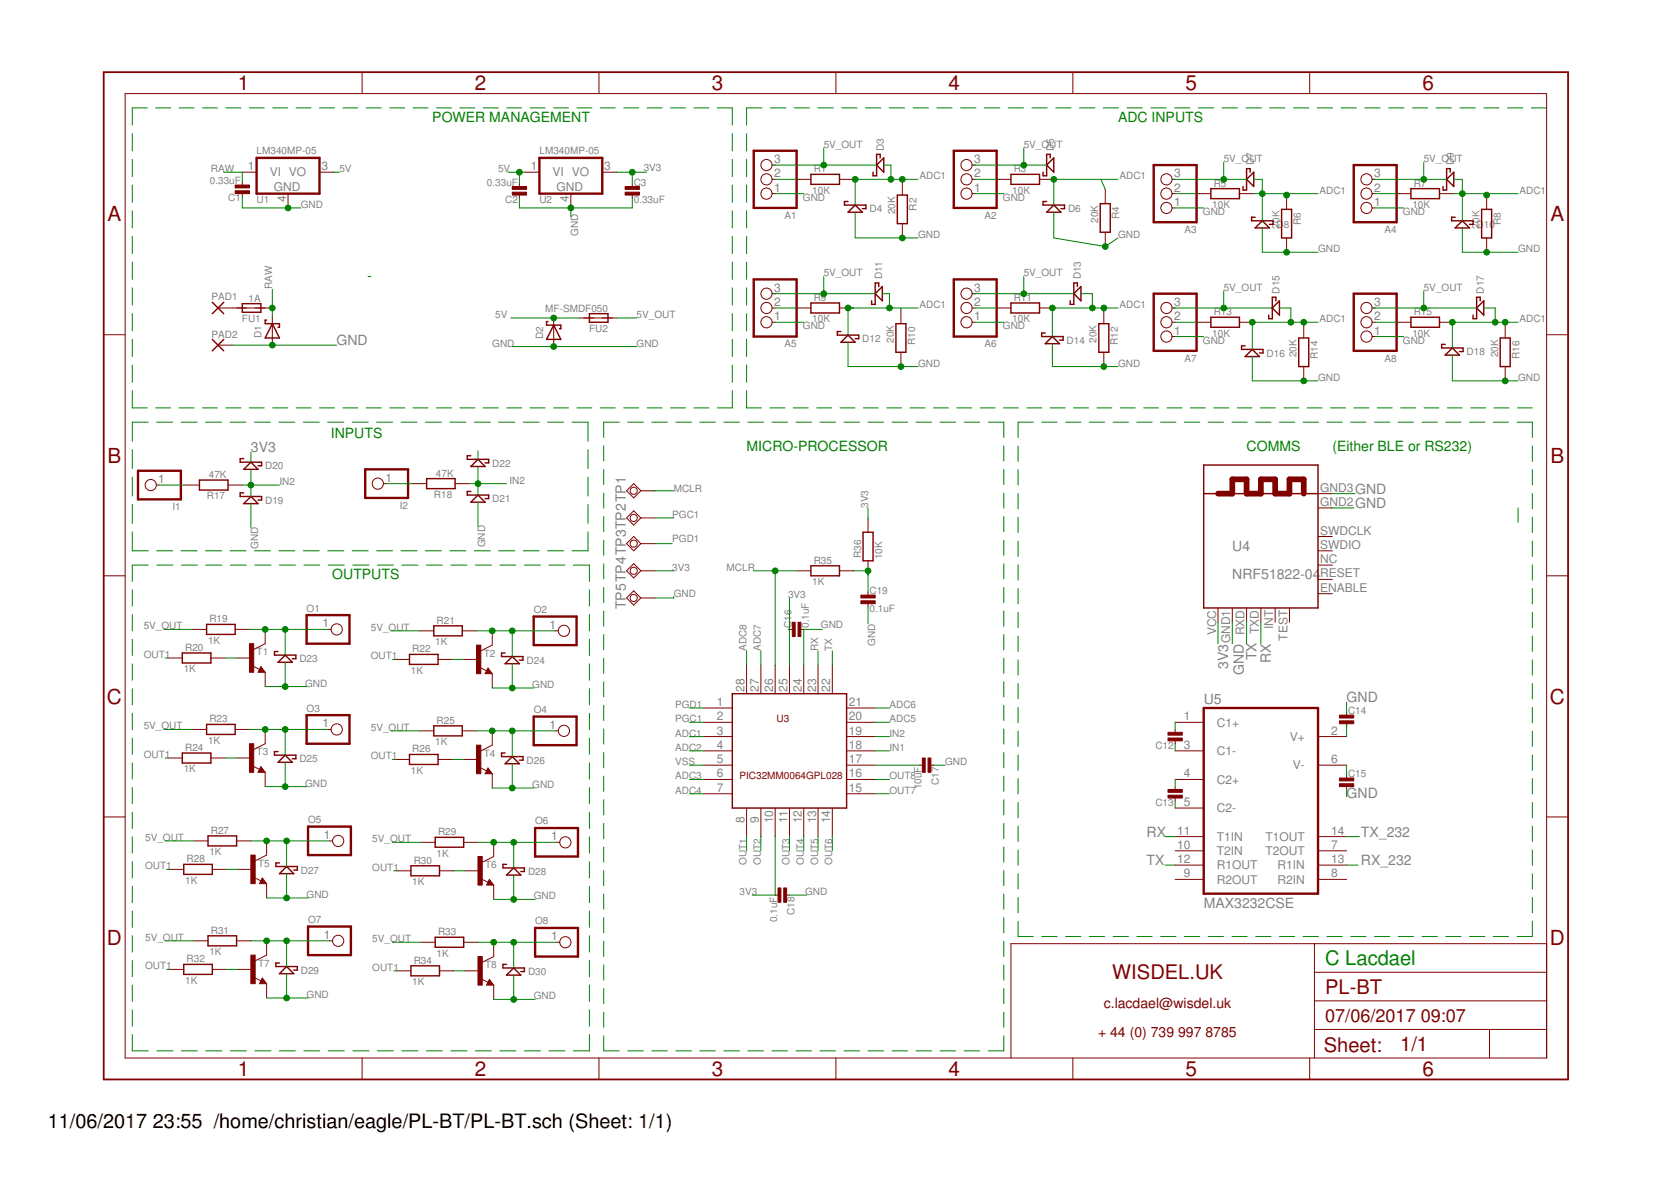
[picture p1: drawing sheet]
<svg xmlns="http://www.w3.org/2000/svg" width="297mm" height="210mm" viewBox="0 0 297 210" stroke-linecap="round" stroke-linejoin="round" font-family="sans-serif">
<g fill="none" stroke="#800000" stroke-width=".25">
<path d="M144.1 31h5.1v1.8h-5.1zM150.7 37.7l1.3-1.3 1.3 1.3zM150.7 35.8h-.6v.6h3.8v.7h-.6M156.5 28.1v-.7h-.7v3.8h-.6v-.6M157.1 28.1v2.5l-1.3-1.3zM159.5 34.7h1.8v5.1h-1.8zM179.7 31h5.1v1.8h-5.1zM186.1 35.8h-.7v.6h3.8v.7h-.6M186.7 28.1v-.7h-.6v3.8h-.7v-.6M187.3 36.4l1.3 1.3h-2.5zM187.3 28.1v2.5l-1.2-1.3zM195.6 36.2h1.8v5.1h-1.8z"/>
<path d="M215.2 33.5h5.1v1.8h-5.1zM222.2 30.6v-.6h-.6v3.8h-.6v-.7M222.9 30.6v2.5l-1.3-1.2zM223.1 38.6h-.6v.6h3.8v.7h-.6M227.8 37.2h1.8v5.1h-1.8zM250.8 33.5h5.1v1.8h-5.1zM257.8 30.6v-.6h-.6v3.8h-.7v-.7M258.4 30.6v2.5l-1.2-1.2zM258.7 38.6h-.7v.6h3.9v.7h-.7M259.9 39.2l1.3 1.3h-2.5zM263.4 37.2h1.8v5.1h-1.8zM37.7 53.7l2.1 2.1"/>
<path d="M39.8 53.7l-2.1 2.1M43.1 54h3.3v1.5h-3.3zM47.4 56.9h-.3v.6h2.6v.7h-.3M48.4 57.5l1.3 2.6h-2.6zM97.4 57.1h-.2v.7h2.5v.6h-.3M98.4 57.8l1.3 2.5h-2.5zM104.8 55.8h3.3v1.5h-3.3zM144.1 53.8h5.1v1.8h-5.1zM149.5 58.9h-.7v.7h3.9v.6h-.7M156.2 50.9v-.6h-.6v3.8h-.7v-.6M156.8 50.9v2.6l-1.2-1.3zM159.3 57.5h1.7v5.1h-1.7z"/>
<path d="M179.7 53.8h5.1v1.8h-5.1zM185.8 59.2h-.6v.6h3.8v.7h-.7M191.5 50.9v-.6h-.6v3.8h-.7v-.6M192.2 50.9v2.6l-1.3-1.3zM195.3 57.5h1.8v5.1h-1.8zM215.2 56.4h5.1v1.8h-5.1zM223.1 40.5l1.3-1.3 1.3 1.3zM226.8 53.5v-.7h-.6v3.8h-.7v-.6M227.4 53.5v2.5l-1.2-1.3zM250.8 56.4h5.1v1.8h-5.1zM263.1 53.5v-.7h-.6v3.8h-.6v-.6M263.8 53.5v2.5l-1.3-1.3z"/>
<path d="M37.7 60.3l2.1 2.1M39.8 60.3l-2.1 2.1M149.5 60.8l1.2-1.2 1.3 1.2zM185.8 61.1l1.3-1.3 1.2 1.3zM221.3 63.4l1.3-1.3 1.3 1.3zM221.3 61.5h-.6v.6h3.8v.6h-.6M230.9 60.1h1.7v5.1h-1.7zM256.9 63.1l1.3-1.3 1.2 1.3zM256.9 61.2h-.6v.6h3.8v.7h-.7M266.7 60.1h1.8v5.1h-1.8zM35.5 85.3h5v1.8h-5zM43.3 89.5l1.3-1.3 1.3 1.3z"/>
<path d="M43.3 87.6h-.6v.6h3.8v.7h-.6M43.3 81.5h-.6v.6h3.8v.7h-.6M43.3 83.4l1.3-1.3 1.3 1.3zM75.8 85.1h5.1v1.7h-5.1zM83.7 89.3l1.3-1.3 1.2 1.3zM83.7 87.4h-.6v.6h3.8v.6h-.7M83.7 81h-.6v.6h3.8v.7h-.7M83.7 82.9l1.3-1.3 1.2 1.3zM153.4 94.6h1.8v5.1h-1.8zM214 82.7h20.3v25.4h-20.3zM214 87.7h2.5M219.1 87.7h2.5"/>
<path d="M224.1 87.7h2.6M229.2 87.7h5.1M32.4 116.1h5.1v1.7h-5.1zM36.7 111h5.1v1.8h-5.1zM46.4 119l.1 .2h-.4l.3-.5 .5 .7h-.8M49.4 117.7l1.3-1.3 1.3 1.3zM49.4 115.8h-.6v.6h3.8v.7h-.6M72.8 116.3h5.1v1.8h-5.1zM77.1 111.2h5.1v1.8h-5.1zM86.7 119.2l.2 .3h-.4l.2-.5 .5 .6h-.7M89.8 116.1h-.6v.6h3.8v.6h-.7M89.8 118l1.3-1.3 1.2 1.3z"/>
<path d="M144.1 100.6h5.1v1.7h-5.1zM32.4 133.8h5.1v1.8h-5.1zM36.7 128.8h5.1v1.7h-5.1zM46.4 136.8l.1 .2h-.4l.3-.5 .5 .6h-.8M49.4 133.6h-.6v.6h3.8v.7h-.6M49.4 135.5l1.3-1.3 1.3 1.3zM72.8 134.1h5.1v1.8h-5.1zM77.1 129h5.1v1.8h-5.1zM86.7 137l.2 .3h-.4l.2-.5 .5 .6h-.7M89.8 133.8h-.6v.7h3.8v.6h-.7M89.8 135.7l1.3-1.2 1.2 1.2zM130.2 123.3h20.3v20.3h-20.3z"/>
<path d="M32.7 153.6h5v1.8h-5zM37 148.6h5.1v1.7h-5.1zM46.6 156.5l.2 .3h-.4l.2-.5 .5 .6h-.7M49.7 155.3l1.2-1.3 1.3 1.3zM49.7 153.4h-.7v.6h3.9v.6h-.7M73 153.9h5.1v1.8h-5.1zM77.4 148.8h5v1.8h-5zM87 156.8l.1 .3h-.4l.3-.6 .5 .7h-.8M90 153.6h-.6v.7h3.8v.6h-.6M90 155.5l1.3-1.2 1.3 1.2zM32.7 171.4h5v1.8h-5zM37 166.3h5.1v1.8h-5.1z"/>
<path d="M46.6 174.3l.2 .3h-.4l.2-.5 .5 .6h-.7M49.7 171.2h-.7v.6h3.9v.6h-.7M49.7 173.1l1.2-1.3 1.3 1.3zM73 171.7h5.1v1.7h-5.1zM77.4 166.6h5v1.8h-5zM87 174.6l.1 .2h-.4l.3-.5 .5 .7h-.8M90 171.4h-.6v.6h3.8v.7h-.6M90 173.3l1.3-1.3 1.3 1.3z"/>
</g>
<g fill="none" stroke="#800000" stroke-width=".18">
<path d="M22.2 16.6h252.7v171.4h-252.7zM64.4 12.8v3.8M106.5 12.8v3.8M148.6 12.8v3.8M190.7 12.8v3.8M232.8 12.8v3.8M43.1 32.4v.5M43.1 34.4v.5M43.1 30.6h2.5M51.2 34.4v2.6M56.8 30.6h2.5M92.3 32.6v.5"/>
<path d="M92.3 34.7v.5M93.3 30.6h2.6M101.5 34.4v2.6M107.1 30.6h2.5M112.4 32.6v.5M112.4 34.7v.5M137.2 34.4h.6M137.2 31.9h.6M137.2 29.3h.6M141.6 31.9h2.5M149.2 31.9h2.6M160.4 32.1v2.6"/>
<path d="M160.4 39.8v2.5M172.8 34.4h.6M172.8 31.9h.6M172.8 29.3h.6M177.2 31.9h2.5M184.8 31.9h2.5M196.5 33.7v2.5M208.3 34.4h.6M208.3 31.9h.6M208.3 37h.6M212.7 34.4h2.5M220.3 34.4h2.6"/>
<path d="M228.7 34.7v2.5M243.9 34.4h.6M243.9 31.9h.6M243.9 37h.6M248.3 34.4h2.5M255.9 34.4h2.5M264.3 34.7v2.5M18.4 59.5h3.8M38.8 54.7h9.1M48.4 56.3v5M98.4 56.5v5.1M103 56.5h6.6"/>
<path d="M137.2 54.7h.6M137.2 57.3h.6M137.2 52.2h.6M141.6 54.7h2.5M149.2 54.7h2.6M160.1 55v2.5M172.8 54.7h.6M172.8 57.3h.6M172.8 52.2h.6M177.2 54.7h2.5M184.8 54.7h2.5M196.2 55v2.5"/>
<path d="M196.5 41.3v2.5M208.3 54.7h.6M208.3 57.3h.6M208.3 59.8h.6M212.7 57.3h2.5M220.3 57.3h2.6M228.7 42.3v2.5M231.8 57.5v2.6M243.9 54.7h.6M243.9 57.3h.6M243.9 59.8h.6M248.3 57.3h2.5"/>
<path d="M255.9 57.3h2.5M264.3 42.3v2.5M267.6 57.5v2.6M274.9 59.5h3.8M38.8 61.3h2.5M160.1 62.6v2.6M196.2 62.6v2.6M231.8 65.2v2.5M267.6 65.2v2.5M27.8 86.2h.5M32.9 86.2h2.6M40.5 86.2h2.6"/>
<path d="M68.2 86h.5M73.3 86h2.5M80.9 86h2.5M111.4 87.2l1.2-1.2 1.3 1.2-1.3 1.3zM111.4 92.1l1.2-1.3 1.3 1.3-1.3 1.2zM111.4 96.6l1.2-1.2 1.3 1.2-1.3 1.3zM113.9 87.2h2.6M113.9 92.1h2.6M113.9 96.6h2.6M154.3 92.1v2.5M154.3 99.7v2.5M234.3 97.9h2.5"/>
<path d="M234.3 95.4h2.5M234.3 90.3h2.5M234.3 87.7h2.5M18.4 102.3h3.8M29.9 116.9h2.5M34.2 111.9h2.5M37.5 116.9h2.5M41.8 111.9h2.5M42.1 116.9h2.5M44.9 118.4l1.2 .6M46.4 118.5l.7 1h-1.2zM47.1 111.9v2.5l-2 1"/>
<path d="M47.1 119.5v2.5M58.3 111.9h.6M70.3 117.2h2.5M74.6 112.1h2.5M77.9 117.2h2.5M82.2 112.1h2.5M82.4 117.2h2.6M85.3 118.6l1.2 .6M86.7 118.7l.8 1h-1.3zM87.5 112.1v2.6l-2 1M87.5 119.7v2.6M98.7 112.1h.6"/>
<path d="M111.4 101.5l1.2-1.3 1.3 1.3-1.3 1.2zM111.4 106.3l1.2-1.3 1.3 1.3-1.3 1.2zM113.9 101.5h2.6M113.9 106.3h2.6M132.7 118.2v5.1M135.3 118.2v5.1M137.8 118.2v5.1M140.3 111.9h.5M140.3 118.2v5.1M141.6 101.5h2.5M142.4 111.9h.5M142.9 118.2v5.1"/>
<path d="M145.4 118.2v5.1M148 118.2v5.1M149.2 101.5h2.6M154.3 105.3v.5M154.3 107.3v.5M216.5 108.1v2.5M219.1 108.1v2.5M221.6 108.1v2.5M224.1 108.1v2.5M226.7 108.1v2.5M229.2 108.1v2.5M234.3 105.5h2.5"/>
<path d="M234.3 103h2.5M234.3 100.4h2.5M274.9 102.3h3.8M29.9 134.7h2.5M34.2 129.6h2.5M37.5 134.7h2.5M41.8 129.6h2.5M42.1 134.7h2.5M44.9 136.1l1.2 .7M46.4 136.2l.7 1.1h-1.2zM47.1 129.6v2.6l-2 1M47.1 137.3v2.5"/>
<path d="M58.3 129.6h.6M70.3 135h2.5M74.6 129.9h2.5M77.9 135h2.5M82.2 129.9h2.5M82.4 135h2.6M85.3 136.4l1.2 .6M86.7 136.5l.8 1h-1.3zM87.5 129.9v2.5l-2 1.1M87.5 137.5v2.6M98.7 129.9h.6M125.1 128.4h5.1"/>
<path d="M125.1 133.5h5.1M125.1 138.5h5.1M125.1 130.9h5.1M125.1 136h5.1M125.1 125.8h5.1M150.5 128.4h5.1M150.5 133.5h5.1M150.5 138.5h5.1M150.5 130.9h5.1M150.5 136h5.1M150.5 125.8h5.1M163.4 136h.6"/>
<path d="M165.5 136h.5M208.9 128.4h5.1M208.9 133.5h5.1M208.9 138.5h5.1M208.9 129.6v.6M208.9 131.7v.5M208.9 139.8v.5M234.3 130.9h5.1M234.3 136h5.1M239.4 126.6v.5M239.4 128.6v.5M239.4 137.8v.5"/>
<path d="M239.4 139.8v.5M18.4 145.2h3.8M30.1 154.5h2.6M34.4 149.5h2.6M37.7 154.5h2.6M42.1 149.5h2.5M42.3 154.5h2.6M45.1 156l1.3 .6M46.6 156l.8 1.1h-1.3zM47.4 149.5v2.5l-2 1M47.4 157.1v2.5M58.6 149.5h.5"/>
<path d="M70.5 154.8h2.5M74.8 149.7h2.6M78.1 154.8h2.5M82.4 149.7h2.6M82.7 154.8h2.5M85.5 156.2l1.3 .6M87 156.3l.8 1h-1.3zM87.8 149.7v2.5l-2.1 1M87.8 157.3v2.6M98.9 149.7h.6M125.1 141.1h5.1M132.7 143.6v5.1"/>
<path d="M135.3 143.6v5.1M137.8 143.6v5.1M137.8 159.1h.5M139.8 159.1h.5M140.3 143.6v5.1M142.9 143.6v5.1M145.4 143.6v5.1M148 143.6v5.1M150.5 141.1h5.1M208.9 143.6h5.1M208.9 148.7h5.1M208.9 151.2h5.1"/>
<path d="M208.9 153.8h5.1M208.9 156.3h5.1M208.9 141.8v.5M234.3 148.7h5.1M234.3 151.2h5.1M234.3 153.8h5.1M234.3 156.3h5.1M274.9 145.2h3.8M30.1 172.3h2.6M34.4 167.2h2.6M37.7 172.3h2.6M42.1 167.2h2.5"/>
<path d="M42.3 172.3h2.6M45.1 173.7l1.3 .6M46.6 173.8l.8 1h-1.3zM47.4 167.2v2.6l-2 1M47.4 174.8v2.6M58.6 167.2h.5M70.5 172.6h2.5M74.8 167.5h2.6M78.1 172.6h2.5M82.4 167.5h2.6M82.7 172.6h2.5M85.5 174l1.3 .6"/>
<path d="M87 174.1l.8 1h-1.3zM87.8 167.5v2.5l-2.1 1M87.8 175.1v2.5M98.9 167.5h.6M233.7 167.7v20.3M233.7 177.9h41.2M233.7 172.8h41.2M274.9 167.7h-95.2v20.3M64.4 188v3.9M106.5 188v3.9M148.6 188v3.9M190.7 188v3.9"/>
<path d="M232.8 188v3.9M233.7 183h41.2M264.8 183v5"/>
<circle cx="136.2" cy="31.9" r=".99"/>
<circle cx="136.2" cy="29.3" r=".99"/>
<circle cx="136.2" cy="34.4" r=".99"/>
<circle cx="171.8" cy="29.3" r=".99"/>
<circle cx="171.8" cy="31.9" r=".99"/>
<circle cx="171.8" cy="34.4" r=".99"/>
<circle cx="207.3" cy="37" r=".99"/>
<circle cx="207.3" cy="31.9" r=".99"/>
<circle cx="207.3" cy="34.4" r=".99"/>
<circle cx="242.9" cy="37" r=".99"/>
<circle cx="242.9" cy="34.4" r=".99"/>
<circle cx="242.9" cy="31.9" r=".99"/>
<circle cx="136.2" cy="54.7" r=".99"/>
<circle cx="136.2" cy="52.2" r=".99"/>
<circle cx="136.2" cy="57.3" r=".99"/>
<circle cx="171.8" cy="54.7" r=".99"/>
<circle cx="171.8" cy="52.2" r=".99"/>
<circle cx="171.8" cy="57.3" r=".99"/>
<circle cx="207.3" cy="59.8" r=".99"/>
<circle cx="207.3" cy="57.3" r=".99"/>
<circle cx="207.3" cy="54.7" r=".99"/>
<circle cx="242.9" cy="59.8" r=".99"/>
<circle cx="242.9" cy="57.3" r=".99"/>
<circle cx="242.9" cy="54.7" r=".99"/>
<circle cx="26.8" cy="86.2" r=".99"/>
<circle cx="67.2" cy="86" r=".99"/>
<circle cx="112.6" cy="96.6" r=".64"/>
<circle cx="112.6" cy="87.2" r=".64"/>
<circle cx="112.6" cy="92.1" r=".64"/>
<circle cx="59.9" cy="111.9" r=".99"/>
<circle cx="100.2" cy="112.1" r=".99"/>
<circle cx="112.6" cy="106.3" r=".64"/>
<circle cx="112.6" cy="101.5" r=".64"/>
<circle cx="59.9" cy="129.6" r=".99"/>
<circle cx="100.2" cy="129.9" r=".99"/>
<circle cx="60.1" cy="149.5" r=".99"/>
<circle cx="100.5" cy="149.7" r=".99"/>
<circle cx="60.1" cy="167.2" r=".99"/>
<circle cx="100.5" cy="167.5" r=".99"/>
</g>
<path d="M18.4 12.8h260.3v179.1h-260.3z" fill="none" stroke="#800000" stroke-width=".32"/>
<g fill="none" stroke="#800000" stroke-width=".42">
<path d="M45.6 28.1h11.2v6.3h-11.2zM95.9 28.1h11.2v6.3h-11.2zM134 26.8h7.6v10.2h-7.6zM169.5 26.8h7.7v10.2h-7.7zM205.1 29.3h7.6v10.2h-7.6zM240.6 29.3h7.7v10.2h-7.7zM134 49.7h7.6v10.1h-7.6zM169.5 49.7h7.7v10.1h-7.7zM205.1 52.2h7.6v10.2h-7.6zM240.6 52.2h7.7v10.2h-7.7zM24.5 83.7h7.7v5.1h-7.7zM64.9 83.4h7.6v5.1h-7.6z"/>
<path d="M54.5 109.3h7.6v5.1h-7.6zM94.9 109.6h7.6v5.1h-7.6zM54.5 127.1h7.6v5.1h-7.6zM94.9 127.4h7.6v5h-7.6zM214 125.8h20.3v33h-20.3zM54.8 146.9h7.6v5.1h-7.6zM95.1 147.2h7.6v5h-7.6zM54.8 164.7h7.6v5.1h-7.6zM95.1 164.9h7.6v5.1h-7.6z"/>
</g>
<g fill="#800000" stroke="#800000" stroke-width=".18">
<path d="M41.8 32.9h2.5v.5h-2.5z"/>
<path d="M41.8 33.9h2.5v.5h-2.5z"/>
<path d="M111.1 34.2h2.6v.5h-2.6z"/>
<path d="M111.1 33.1h2.6v.6h-2.6z"/>
<path d="M91.1 33.1h2.5v.6h-2.5z"/>
<path d="M91.1 34.2h2.5v.5h-2.5z"/>
<path d="M207.6 130.2h2.6v.5h-2.6z"/>
<path d="M207.6 131.2h2.6v.5h-2.6z"/>
<path d="M207.6 140.3h2.6v.5h-2.6z"/>
<path d="M207.6 141.3h2.6v.5h-2.6z"/>
<path d="M238.1 128.1h2.5v.5h-2.5z"/>
<path d="M238.1 127.1h2.5v.5h-2.5z"/>
<path d="M238.1 139.3h2.5v.5h-2.5z"/>
<path d="M238.1 138.3h2.5v.5h-2.5z"/>
<path d="M141.9 110.6h.5v2.5h-.5z"/>
<path d="M140.8 110.6h.6v2.5h-.6z"/>
<path d="M164 134.7h.5v2.6h-.5z"/>
<path d="M165 134.7h.5v2.6h-.5z"/>
<path d="M138.3 157.8h.5v2.6h-.5z"/>
<path d="M139.3 157.8h.5v2.6h-.5z"/>
<path d="M153 106.8h2.6v.5h-2.6z"/>
<path d="M153 105.8h2.6v.5h-2.6z"/>
<path d="M44.3 114.4h.8v5.1h-.8z"/>
<path d="M84.7 114.7h.8v5h-.8z"/>
<path d="M44.3 132.2h.8v5.1h-.8z"/>
<path d="M84.7 132.4h.8v5.1h-.8z"/>
<path d="M44.6 152h.8v5.1h-.8z"/>
<path d="M85 152.2h.7v5.1h-.7z"/>
<path d="M44.6 169.8h.8v5h-.8z"/>
<path d="M85 170h.7v5.1h-.7z"/>
</g>
<path d="M216.5 87.7h2.6v-2.5h2.5v2.5h2.5v-2.5h2.6v2.5h2.5v-2.5h2.6v2.5" fill="none" stroke="#800000" stroke-width="1"/>
<g fill="none" stroke="#008000" stroke-width=".18">
<path d="M26.2 19.2h-2.7v3M27.7 19.2h2.6M31.8 19.2h2.7M36 19.2h2.7M40.2 19.2h2.6M44.3 19.2h2.7M48.5 19.2h2.6M52.6 19.2h2.7M56.8 19.2h2.7M61 19.2h2.6M65.1 19.2h2.7M69.3 19.2h2.6"/>
<path d="M73.4 19.2h2.7M77.6 19.2h2.7M81.7 19.2h2.7M85.9 19.2h2.7M90.1 19.2h2.6M94.2 19.2h2.7M98.4 19.2h2.6M102.6 19.2h2.6M106.7 19.2h2.7M110.9 19.2h2.6M115 19.2h2.7M119.2 19.2h2.7"/>
<path d="M123.4 19.2h2.6M127.5 19.2h2.7v3M135.4 19.2h-2.7v3M136.9 19.2h2.8M141.2 19.2h2.7M145.4 19.2h2.7M149.6 19.2h2.8M153.9 19.2h2.7M158.1 19.2h2.7M162.3 19.2h2.7M166.5 19.2h2.7M170.8 19.2h2.7"/>
<path d="M175 19.2h2.7M179.2 19.2h2.7M183.4 19.2h2.8M187.7 19.2h2.7M191.9 19.2h2.7M196.1 19.2h2.7M200.3 19.2h2.8M204.6 19.2h2.7M208.8 19.2h2.7M213 19.2h2.8M217.3 19.2h2.7M221.5 19.2h2.7"/>
<path d="M225.7 19.2h2.7M229.9 19.2h2.8M234.2 19.2h2.7M238.4 19.2h2.7M242.6 19.2h2.7M246.8 19.2h2.8M251.1 19.2h2.7M255.3 19.2h2.7M259.5 19.2h2.8M263.8 19.2h2.7M268 19.2h2.7M272.2 19.2h2.7"/>
<path d="M23.5 23.7v3.1M23.5 28.3v3.1M23.5 32.9v3.1M23.5 37.4v3.1M39.8 30.6h3.3v1.8M43.1 34.9v2.1h10.4M59.3 30.6h1M90.3 30.6h3M92.3 35.2v1.8h20.1v-1.8M92.3 30.6v2M101.5 37v1.5M109.6 30.6h5.3"/>
<path d="M112.4 30.6v2M130.2 23.7v3.1M130.2 28.3v3.1M130.2 32.9v3.1M130.2 37.4v3.1M132.7 23.7v3.1M132.7 28.3v3.1M132.7 32.9v3.1M132.7 37.4v3.1M137.5 29.3h18.3M137.8 31.9h3.8M137.8 34.4h5.1"/>
<path d="M146.4 26.3v3M151.8 31.9h11.4M152 37.7v4.6h11.2M152 31.9v4.5M157.1 29.3h1.3v2.6M160.4 31.9v.2M173.1 29.3h13M173.4 31.9h3.8M173.4 34.4h5M182 26.3v3M187.3 37.7v4.6l9.2 1.5 2.2-1.5M195.7 31.9l.8 1.8"/>
<path d="M198.7 31.9h-11.4v4.5M208.6 31.9h13M208.9 37h5.1M208.9 34.4h3.8M217.5 28.8v3.1M222.9 31.9h1.5v7.3M222.9 34.4h11.4M228.7 34.4v.8M244.2 31.9h13M244.5 37h5M244.5 34.4h3.8M253.1 28.8v3.1"/>
<path d="M258.4 31.9h1.5v7.3M258.4 34.4h11.5M264.3 34.4v.8M23.5 42v3.1M23.5 46.6v3.1M23.5 51.2v3M23.5 55.7v3.1M47.9 54.7h.5M48.4 51.4v4.9M65.4 49.1h.5M90.8 56.5h12.2M109.6 56.5h3.6"/>
<path d="M130.2 42v3.1M130.2 46.6v3.1M130.2 51.2v3M130.2 55.7v3.1M132.7 42v3.1M132.7 46.6v3.1M132.7 51.2v3M132.7 55.7v3.1M137.5 52.2h18.1M137.8 54.7h3.8M137.8 57.3h5.1M146.4 49.1v3.1"/>
<path d="M156.8 52.2h1.3v2.5M160.1 54.7v.3M163.2 54.7h-12.5v4.9M173.1 52.2h17.8M173.4 54.7h3.8M173.4 57.3h5M182 49.1v3.1M192.2 52.2h2v2.5M196.2 54.7v.3M198.7 54.7h-11.6v5.1M208.6 54.7h17.6M208.9 57.3h3.8"/>
<path d="M208.9 59.8h5.1M217.5 51.7v3M224.4 40.5v4.3h9.9M227.4 54.7h2.1v2.6M231.8 57.3v.2M234.3 57.3h-11.7v4.8M244.2 54.7h18.3M244.5 57.3h3.8M244.5 59.8h5M253.1 51.7v3M259.9 40.5v4.3h10M263.8 54.7h2v2.6"/>
<path d="M267.6 57.3v.2M269.9 57.3h-11.7v4.5M23.5 69.4v3.1h2.7M23.5 60.3v3.1M23.5 64.9v3M23.5 79.9v3.4M26.4 75h-2.9v3.4M27.7 72.5h2.6M27.9 75h2.8M31.8 72.5h2.7M32.2 75h2.9M36 72.5h2.7"/>
<path d="M36.5 75h2.9M40.2 72.5h2.6M40.9 75h2.8M41.3 61.3h18.5M44.3 72.5h2.7M45.2 75h2.9M48.5 72.5h2.6M49.6 75h2.8M52.6 72.5h2.7M53.9 75h2.8M56.8 72.5h2.7M58.3 75h2.8"/>
<path d="M61 72.5h2.6M62.6 75h2.8M65.1 72.5h2.7M67 75h2.8M69.3 72.5h2.6M71.3 75h2.8M73.4 72.5h2.7M75.6 75h2.9M77.6 72.5h2.7M80 75h2.8M81.7 72.5h2.7M84.3 75h2.9"/>
<path d="M85.9 72.5h2.7M88.6 75h2.9M90.1 72.5h2.6M91.1 61.6h22.1M93 75h2.8M94.2 72.5h2.7M97.3 75h2.9M98.4 72.5h2.6M101.7 75h2.8v3.4M102.6 72.5h2.6M104.5 79.9v3.4M106.7 72.5h2.7"/>
<path d="M107.3 79.2v2.7M110.1 75h-2.8v2.7M110.9 72.5h2.6M111.6 75h2.8M115 72.5h2.7M115.9 75h2.7M119.2 72.5h2.7M120.1 75h2.8M123.4 72.5h2.6M124.4 75h2.8M128.7 75h2.7M130.2 69.4v3.1h-2.7"/>
<path d="M130.2 60.3v3.1M130.2 64.9v3M132.7 69.4v3.1h2.7M132.7 60.3v3.1M132.7 64.9v3M132.9 75h2.8M136.9 72.5h2.6M137.2 75h2.8M141 72.5h2.7M141.5 75h2.8M145.2 72.5h2.6M145.8 75h2.7"/>
<path d="M149.3 72.5h2.7M150 75h2.8M150.7 60.8v4.4h12.5M153.5 72.5h2.6M154.3 75h2.8M157.6 72.5h2.7M158.6 75h2.8M161.8 72.5h2.6M162.8 75h2.8M165.9 72.5h2.7M167.1 75h2.8M170.1 72.5h2.6"/>
<path d="M171.4 75h2.8M174.2 72.5h2.7M175.7 75h2.7v2.7M178.4 72.5h2.6M178.4 79.2v2.7M181 79.3v2.7M182.5 72.5h2.7M183.7 75h-2.7v2.8M185.2 75h2.7M186.7 72.5h2.7M187.1 61.1v4.1h11.6M189.4 75h2.7"/>
<path d="M190.8 72.5h2.7M193.6 75h2.8M195 72.5h2.7M197.9 75h2.7M199.2 72.5h2.6M202.1 75h2.7M203.3 72.5h2.7M206.3 75h2.7M207.5 72.5h2.6M210.5 75h2.8M211.6 72.5h2.7M214.8 75h2.7"/>
<path d="M215.8 72.5h2.6M219 75h2.7M219.9 72.5h2.7M222.6 63.4v4.3h11.7M223.2 75h2.7M224.1 72.5h2.6M227.4 75h2.7M228.2 72.5h2.7M231.6 75h2.8M232.4 72.5h2.6M235.9 75h2.7M236.5 72.5h2.7"/>
<path d="M240.1 75h2.7M240.7 72.5h2.6M244.3 75h2.8M244.8 72.5h2.7M248.5 75h2.8M249 72.5h2.6M252.8 75h2.7M253.1 72.5h2.7M257 75h2.7M257.3 72.5h2.6M258.2 63.1v4.6h11.7M261.2 75h2.7"/>
<path d="M261.4 72.5h2.7M265.5 75h2.7M265.6 72.5h2.6M269.7 75h2.7v2.8M269.7 72.5h2.7M272.4 79.3v2.7M23.5 84.8v3.4M23.5 89.7v3.3M23.5 94.5v3.4h2.9M27.9 97.9h2.8M28.3 86.2h4.6M32.2 97.9h2.9"/>
<path d="M36.5 97.9h2.9M40.9 97.9h2.8M43.1 86.2h6.6M44.6 80.4v1.7M44.6 83.4v4.8M44.6 89.5v4.3M45.2 97.9h2.9M49.6 97.9h2.8M53.9 97.9h2.8M58.3 97.9h2.8M62.6 97.9h2.8M67 97.9h2.8"/>
<path d="M68.7 86h4.6M71.3 97.9h2.8M75.6 97.9h2.9M80 97.9h2.8M83.4 86h6.6M84.3 97.9h2.9M85 80.1v1.5M85 82.9v5.1M85 89.3v4.3M88.6 97.9h2.9M93 97.9h2.8M97.3 97.9h2.9"/>
<path d="M104.5 94.5v3.4h-2.8M104.5 84.8v3.4M104.5 89.7v3.3M107.3 83.4v2.7M107.3 87.6v2.7M107.3 91.8v2.7M107.3 96v2.7M116.2 87.2h3.6M116.5 96.6h3M116.5 92.1h3.3M154.3 90.3v2M178.4 83.4v2.7"/>
<path d="M178.4 87.6v2.7M178.4 91.8v2.7M178.4 96v2.7M181 83.5v2.7M181 87.7v2.7M181 91.9v2.8M181 96.2v2.7M236.6 90.3h4M236.8 87.7h4.1M269.9 90.3v2.5M272.4 83.5v2.7M272.4 87.7v2.7"/>
<path d="M272.4 91.9v2.8M272.4 96.2v2.7M23.5 104.8v2.9M23.5 109.2v2.9M23.5 113.6v2.9M23.5 118v2.9M26.4 100.4h-2.9v2.9M27.9 100.4h2.8M29.1 111.9h5.1M29.4 116.9h.5M32.2 100.4h2.9M36.6 100.4h2.8"/>
<path d="M40 116.9h2.1M40.9 100.4h2.9M44.3 111.9h14M45.3 100.4h2.9M49.7 100.4h2.8M50.7 111.9v4.5M50.7 117.7v4.3M54 100.4h2.9M58.4 100.4h2.8M62.7 100.4h2.9M67.1 100.4h2.8M69.5 112.1h5.1"/>
<path d="M69.7 117.2h.6M71.4 100.4h2.9M75.8 100.4h2.8M80.1 100.4h2.9M80.4 117.2h2M84.5 100.4h2.9M84.7 112.1h14M88.9 100.4h2.8M91.1 112.1v4.6M91.1 118v4.3M93.2 100.4h2.9M97.6 100.4h2.8"/>
<path d="M101.9 100.4h2.9v2.9M104.8 104.8v2.9M104.8 109.2v2.9M104.8 113.6v2.9M104.8 118v2.9M107.3 100.2v2.7M107.3 104.4v2.7M107.3 108.6v2.7M107.3 112.8v2.7M107.3 117v2.7M116.5 101.5h3.3M119.8 106v.3h-3.3"/>
<path d="M132.7 115.7v2.5M134 101.5h7.6M135.3 115.7v2.5M137.8 101.5v16.7M140.1 111.9h.2M140.3 106.3v11.9M145.4 115.7v2.5M146.2 111.9h-3.3v6.3M148 115.7v2.5M151.8 101.5h2.5v3.8M154.3 107.8v3M178.4 100.2v2.7"/>
<path d="M178.4 104.4v2.7M178.4 108.6v2.7M178.4 112.8v2.7M178.4 117v2.7M181 100.4v2.7M181 104.6v2.7M181 108.8v2.7M181 113.1v2.7M181 117.3v2.7M216.5 110.6v3.8M219.1 110.6v3.8M221.6 110.3v4.1"/>
<path d="M224.1 110.6v3.8M272.4 100.4v2.7M272.4 104.6v2.7M272.4 108.8v2.7M272.4 113.1v2.7M272.4 117.3v2.7M23.5 122.4v2.9M23.5 126.8v2.9M23.5 131.2v2.9M23.5 135.6v2.9M23.5 140v2.9M29.1 129.6h5.1"/>
<path d="M29.4 134.7h.5M40 134.7h2.1M44.3 129.6h14M47.1 122h7.4M47.1 139.8h7.4M50.7 129.6v4.6M50.7 135.5v4.3M69.5 129.9h5.1M69.7 135h.6M80.4 135h2M84.7 129.9h14M87.5 122.3h7.4"/>
<path d="M91.1 129.9v4.6M91.1 135.7v4.4M104.8 122.4v2.9M104.8 126.8v2.9M104.8 131.2v2.9M104.8 135.6v2.9M104.8 140v2.9M107.3 121.2v2.7M107.3 125.4v2.7M107.3 129.6v2.6M107.3 133.8v2.7M107.3 137.9v2.8"/>
<path d="M122.6 130.9h2.5M122.6 136h2.5M122.6 125.8h2.5M122.6 128.4h2.5M122.6 138.5h2.5M122.6 133.5h2.5M155.6 130.9h2.5M155.6 136h7.8M155.6 125.8h2.5M155.6 128.4h2.5M155.6 138.5h2.5M155.6 133.5h2.5"/>
<path d="M166 136h2M178.4 121.2v2.7M178.4 125.4v2.7M178.4 129.6v2.6M178.4 133.8v2.7M178.4 137.9v2.8M181 121.5v2.7M181 125.7v2.8M181 129.9v2.8M181 134.2v2.7M181 138.4v2.7M208.9 128.4v1.2"/>
<path d="M208.9 132.2v1.3M208.9 138.5v1.3M239.4 124.8v2.1M239.4 128.9v2M239.4 136v2M272.4 121.5v2.7M272.4 125.7v2.8M272.4 129.9v2.8M272.4 134.2v2.7M272.4 138.4v2.7M23.5 144.4v2.9M23.5 148.7v2.9"/>
<path d="M23.5 153.1v2.9M23.5 157.5v2.9M29.4 149.5h5M29.6 154.5h.5M40.3 154.5h2M44.6 149.5h14M47.4 159.6h7.4M50.9 149.5v4.5M50.9 155.3v4.3M69.7 149.7h5.1M70 154.8h.5M80.6 154.8h2.1"/>
<path d="M85 149.7h13.9M87.5 140.1h7.4M87.8 159.9h7.3M91.3 149.7v4.6M91.3 155.5v4.4M104.8 144.4v2.9M104.8 148.7v2.9M104.8 153.1v2.9M104.8 157.5v2.9M107.3 142.1v2.7M107.3 146.3v2.7M107.3 150.5v2.7"/>
<path d="M107.3 154.7v2.7M107.3 158.9v2.7M122.6 141.1h2.5M132.7 148.7v2.5M135.3 148.7v2.5M137.8 148.7v10.4h-4.1M140.3 159.1h3.1M140.3 148.7v2.5M142.9 148.7v2.5M145.4 148.7v2.5M148 148.7v2.5M155.6 141.1h2.5"/>
<path d="M178.4 142.1v2.7M178.4 146.3v2.7M178.4 150.5v2.7M178.4 154.7v2.7M178.4 158.9v2.7M181 142.6v2.8M181 146.8v2.8M181 151.1v2.7M181 155.3v2.7M181 159.5v2.7M207.1 153.8h1.8M207.1 148.7h1.8"/>
<path d="M208.9 142.3v1.3M239.4 140.3v1.3M239.4 153.8h2M239.4 148.7h2.3M272.4 142.6v2.8M272.4 146.8v2.8M272.4 151.1v2.7M272.4 155.3v2.7M272.4 159.5v2.7M23.5 161.9v2.9M23.5 166.3v2.9M23.5 170.7v2.9"/>
<path d="M23.5 175.1v2.9M23.5 179.5v2.9M29.4 167.2h5M29.6 172.3h.5M40.3 172.3h2M44.6 167.2h14M47.4 177.4h7.4M50.9 167.2v4.6M50.9 173.1v4.3M69.7 167.5h5.1M70 172.6h.5M80.6 172.6h2.1"/>
<path d="M85 167.5h13.9M87.8 177.6h7.3M91.3 167.5v4.5M91.3 173.3v4.3M104.8 161.9v2.9M104.8 166.3v2.9M104.8 170.7v2.9M104.8 175.1v2.9M104.8 179.5v2.9M107.3 163.1v2.7M107.3 167.3v2.7M107.3 171.5v2.7"/>
<path d="M107.3 175.7v2.7M107.3 179.9v2.7M178.4 163.1v2.7M178.4 167.3v2.7M178.4 171.5v2.7M178.4 175.7v2.7M178.4 179.9v2.7M181 163.7v2.8h2.7M185.2 166.5h2.7M189.4 166.5h2.7M193.6 166.5h2.8M197.9 166.5h2.7"/>
<path d="M202.1 166.5h2.7M206.3 166.5h2.7M210.5 166.5h2.8M214.8 166.5h2.7M219 166.5h2.7M223.2 166.5h2.7M227.4 166.5h2.7M231.6 166.5h2.8M235.9 166.5h2.7M240.1 166.5h2.7M244.3 166.5h2.8M248.5 166.5h2.8"/>
<path d="M252.8 166.5h2.7M257 166.5h2.7M261.2 166.5h2.7M265.5 166.5h2.7M272.4 163.7v2.8h-2.7M23.5 183.9v2.9h2.9M27.9 186.8h2.8M32.2 186.8h2.9M36.6 186.8h2.8M40.9 186.8h2.9M45.3 186.8h2.9M49.7 186.8h2.8"/>
<path d="M54 186.8h2.9M58.4 186.8h2.8M62.7 186.8h2.9M67.1 186.8h2.8M71.4 186.8h2.9M75.8 186.8h2.8M80.1 186.8h2.9M84.5 186.8h2.9M88.9 186.8h2.8M93.2 186.8h2.9M97.6 186.8h2.8M104.8 183.9v2.9h-2.9"/>
<path d="M107.3 184.1v2.7h2.8M111.6 186.8h2.8M115.9 186.8h2.7M120.1 186.8h2.8M124.4 186.8h2.8M128.7 186.8h2.7M132.9 186.8h2.8M137.2 186.8h2.8M141.5 186.8h2.8M145.8 186.8h2.7M150 186.8h2.8M154.3 186.8h2.8"/>
<path d="M158.6 186.8h2.8M162.8 186.8h2.8M167.1 186.8h2.8M171.4 186.8h2.8M178.4 184.1v2.7h-2.7"/>
</g>
<g fill="#008000" stroke="#008000" stroke-width=".18">
<circle cx="48.4" cy="54.7" r=".51"/>
<circle cx="44.6" cy="86.2" r=".51"/>
<circle cx="85" cy="86" r=".51"/>
<circle cx="146.4" cy="29.3" r=".51"/>
<circle cx="146.4" cy="52.2" r=".51"/>
<circle cx="182" cy="29.3" r=".51"/>
<circle cx="182" cy="52.2" r=".51"/>
<circle cx="217.5" cy="31.9" r=".51"/>
<circle cx="217.5" cy="54.7" r=".51"/>
<circle cx="253.1" cy="31.9" r=".51"/>
<circle cx="253.1" cy="54.7" r=".51"/>
<circle cx="48.4" cy="61.3" r=".51"/>
<circle cx="51.2" cy="37" r=".51"/>
<circle cx="98.4" cy="61.6" r=".51"/>
<circle cx="101.5" cy="37" r=".51"/>
<circle cx="160.4" cy="42.3" r=".51"/>
<circle cx="160.1" cy="65.2" r=".51"/>
<circle cx="196.5" cy="43.8" r=".51"/>
<circle cx="196.2" cy="65.2" r=".51"/>
<circle cx="228.7" cy="44.8" r=".51"/>
<circle cx="231.8" cy="67.7" r=".51"/>
<circle cx="264.3" cy="44.8" r=".51"/>
<circle cx="267.6" cy="67.7" r=".51"/>
<circle cx="50.7" cy="122" r=".51"/>
<circle cx="91.1" cy="122.3" r=".51"/>
<circle cx="50.7" cy="139.8" r=".51"/>
<circle cx="91.1" cy="140.1" r=".51"/>
<circle cx="50.9" cy="159.6" r=".51"/>
<circle cx="91.3" cy="159.9" r=".51"/>
<circle cx="50.9" cy="177.4" r=".51"/>
<circle cx="91.3" cy="177.6" r=".51"/>
<circle cx="98.4" cy="56.5" r=".51"/>
<circle cx="92.3" cy="30.6" r=".51"/>
<circle cx="112.4" cy="30.6" r=".51"/>
<circle cx="50.7" cy="111.9" r=".51"/>
<circle cx="47.1" cy="111.9" r=".51"/>
<circle cx="152" cy="31.9" r=".51"/>
<circle cx="160.4" cy="31.9" r=".51"/>
<circle cx="158.4" cy="31.9" r=".51"/>
<circle cx="150.7" cy="54.7" r=".51"/>
<circle cx="158.1" cy="54.7" r=".51"/>
<circle cx="187.3" cy="31.9" r=".51"/>
<circle cx="187.1" cy="54.7" r=".51"/>
<circle cx="196.2" cy="54.7" r=".51"/>
<circle cx="194.2" cy="54.7" r=".51"/>
<circle cx="224.4" cy="34.4" r=".51"/>
<circle cx="222.6" cy="57.3" r=".51"/>
<circle cx="231.8" cy="57.3" r=".51"/>
<circle cx="229.5" cy="57.3" r=".51"/>
<circle cx="259.9" cy="34.4" r=".51"/>
<circle cx="258.2" cy="57.3" r=".51"/>
<circle cx="267.6" cy="57.3" r=".51"/>
<circle cx="265.8" cy="57.3" r=".51"/>
<circle cx="228.7" cy="34.7" r=".51"/>
<circle cx="264.3" cy="34.7" r=".51"/>
<circle cx="137.8" cy="101.5" r=".51"/>
<circle cx="154.3" cy="101.5" r=".51"/>
<circle cx="91.1" cy="112.1" r=".51"/>
<circle cx="87.5" cy="112.1" r=".51"/>
<circle cx="50.7" cy="129.6" r=".51"/>
<circle cx="47.1" cy="129.6" r=".51"/>
<circle cx="91.1" cy="129.9" r=".51"/>
<circle cx="87.5" cy="129.9" r=".51"/>
<circle cx="50.9" cy="149.5" r=".51"/>
<circle cx="47.4" cy="149.5" r=".51"/>
<circle cx="91.3" cy="149.7" r=".51"/>
<circle cx="87.8" cy="149.7" r=".51"/>
<circle cx="50.9" cy="167.2" r=".51"/>
<circle cx="47.4" cy="167.2" r=".51"/>
<circle cx="91.3" cy="167.5" r=".51"/>
<circle cx="87.8" cy="167.5" r=".51"/>
</g>
<g font-size="3.7" fill="#800000">
<text x="42.3" y="16">1</text>
<text x="84.4" y="16">2</text>
<text x="126.5" y="16">3</text>
<text x="168.6" y="16">4</text>
<text x="210.7" y="16">5</text>
<text x="252.9" y="16">6</text>
<text x="19.1" y="39.4">A</text>
<text x="275.6" y="39.4">A</text>
<text x="19.1" y="82.2">B</text>
<text x="275.6" y="82.2">B</text>
<text x="19" y="125.1">C</text>
<text x="275.5" y="125.1">C</text>
<text x="19" y="167.9">D</text>
<text x="275.5" y="167.9">D</text>
<text x="42.3" y="191.2">1</text>
<text x="84.4" y="191.2">2</text>
<text x="126.5" y="191.2">3</text>
<text x="168.6" y="191.2">4</text>
<text x="210.7" y="191.2">5</text>
<text x="252.9" y="191.2">6</text>
</g>
<text font-size="3.6" fill="#008000" x="235.6" y="171.5">C Lacdael</text>
<g font-size="3.6" fill="#800000">
<text x="197.7" y="174.1">WISDEL.UK</text>
<text x="235.6" y="176.6">PL-BT</text>
<text x="235.3" y="186.9">Sheet:</text>
<text x="248.9" y="186.8">1/1</text>
</g>
<g font-size="3.5">
<text x="8.5" y="200.4">11/06/2017</text>
<text x="27.2" y="200.4">23:55 /home/christian/eagle/PL-BT/PL-BT.sch (Sheet: 1/1)</text>
</g>
<g font-size="3.2" fill="#800000">
<text x="235.6" y="181.7">07/06/2017</text>
<text x="252.6" y="181.7">09:07</text>
</g>
<g font-size="2.5" fill="#008000">
<text x="76.8" y="21.7">POWER MANAGEMENT</text>
<text x="198.7" y="21.7">ADC INPUTS</text>
<text x="58.8" y="77.8">INPUTS</text>
<text x="132.7" y="80.1">MICRO-PROCESSOR</text>
<text x="221.6" y="80.1">COMMS</text>
<text x="236.8" y="80.1">(Either BLE or RS232)</text>
<text x="59.1" y="103">OUTPUTS</text>
</g>
<g font-size="2.5" fill="#808080">
<text x="59.8" y="61.3">GND</text>
<text x="44.6" y="80.4">3V3</text>
<text x="240.9" y="87.7">GND</text>
<text x="240.9" y="90.3">GND</text>
<text x="219.1" y="97.9">U4</text>
<text x="219.1" y="103">NRF51822-04</text>
<text x="111.3" y="108.3" transform="rotate(-90 111.3 108.3)">TP5TP4TP3TP2TP1</text>
<text x="218.3" y="118.8" transform="rotate(-90 218.3 118.8)">3V3</text>
<text x="221.1" y="120" transform="rotate(-90 221.1 120)">GND</text>
<text x="223.4" y="117.3" transform="rotate(-90 223.4 117.3)">TX</text>
<text x="225.9" y="117.9" transform="rotate(-90 225.9 117.9)">RX</text>
<text x="214" y="125.2">U5</text>
<text x="239.4" y="124.8">GND</text>
<text x="239.4" y="141.8">GND</text>
<text x="203.8" y="148.7">RX</text>
<text x="241.9" y="148.7">TX_232</text>
<text x="203.8" y="153.8">TX</text>
<text x="241.9" y="153.8">RX_232</text>
<text x="214" y="161.4">MAX3232CSE</text>
</g>
<g font-size="2.5" fill="#800000">
<text x="196.2" y="179.2">c.lacdael@wisdel.uk</text>
<text x="195.2" y="184.2">+ 44 (0) 739</text>
<text x="209.4" y="184.2">997</text>
<text x="214.3" y="184.2">8785</text>
</g>
<g font-size="2.1" fill="#808080">
<text x="137.6" y="29">3</text>
<text x="173.1" y="29">3</text>
<text x="44.1" y="30.3">1</text>
<text x="47.9" y="31.4">VI VO</text>
<text x="48.7" y="33.9">GND</text>
<text x="50.8" y="36" transform="rotate(-90 50.8 36)">4</text>
<text x="57.1" y="30.3">3</text>
<text x="94.4" y="30.3">1</text>
<text x="98.2" y="31.4">VI VO</text>
<text x="98.9" y="33.9">GND</text>
<text x="101.1" y="36" transform="rotate(-90 101.1 36)">4</text>
<text x="107.4" y="30.3">3</text>
<text x="137.6" y="34.1">1</text>
<text x="137.6" y="31.5">2</text>
<text x="173.1" y="34.1">1</text>
<text x="173.1" y="31.5">2</text>
<text x="208.7" y="34.1">2</text>
<text x="208.7" y="31.5">3</text>
<text x="244.3" y="34.1">2</text>
<text x="244.3" y="31.5">3</text>
<text x="208.7" y="36.6">1</text>
<text x="244.3" y="36.6">1</text>
<text x="137.6" y="51.8">3</text>
<text x="173.1" y="51.8">3</text>
<text x="137.6" y="56.9">1</text>
<text x="137.6" y="54.4">2</text>
<text x="173.1" y="56.9">1</text>
<text x="173.1" y="54.4">2</text>
<text x="208.7" y="59.5">1</text>
<text x="208.7" y="56.9">2</text>
<text x="208.7" y="54.4">3</text>
<text x="244.3" y="59.5">1</text>
<text x="244.3" y="56.9">2</text>
<text x="244.3" y="54.4">3</text>
<text x="28.1" y="85.9">1</text>
<text x="68.5" y="85.6">1</text>
<text x="234.7" y="89.9">GND2</text>
<text x="234.7" y="87.4">GND3</text>
<text x="234.7" y="95">SWDCLK</text>
<text x="234.7" y="100.1">NC</text>
<text x="234.7" y="97.5">SWDIO</text>
<text x="234.7" y="105.2">ENABLE</text>
<text x="234.7" y="102.6">RESET</text>
<text x="57.3" y="111.5">1</text>
<text x="97.7" y="111.8">1</text>
<text x="216.2" y="112.9" transform="rotate(-90 216.2 112.9)">VCC</text>
<text x="221.2" y="112.9" transform="rotate(-90 221.2 112.9)">RXD</text>
<text x="223.8" y="112.7" transform="rotate(-90 223.8 112.7)">TXD</text>
<text x="226.3" y="111.9" transform="rotate(-90 226.3 111.9)">INT</text>
<text x="228.9" y="113.9" transform="rotate(-90 228.9 113.9)">TEST</text>
<text x="218.7" y="114.4" transform="rotate(-90 218.7 114.4)">GND1</text>
<text x="127.4" y="125.5">1</text>
<text x="132.4" y="122.9" transform="rotate(-90 132.4 122.9)">28</text>
<text x="134.9" y="122.9" transform="rotate(-90 134.9 122.9)">27</text>
<text x="137.4" y="122.9" transform="rotate(-90 137.4 122.9)">26</text>
<text x="140" y="122.9" transform="rotate(-90 140 122.9)">25</text>
<text x="142.5" y="122.9" transform="rotate(-90 142.5 122.9)">24</text>
<text x="145.1" y="122.9" transform="rotate(-90 145.1 122.9)">23</text>
<text x="147.6" y="122.9" transform="rotate(-90 147.6 122.9)">22</text>
<text x="150.9" y="125.5">21</text>
<text x="57.3" y="129.3">1</text>
<text x="97.7" y="129.5">1</text>
<text x="127.4" y="128">2</text>
<text x="127.4" y="130.6">3</text>
<text x="150.9" y="130.6">19</text>
<text x="150.9" y="128">20</text>
<text x="210.5" y="128">1</text>
<text x="216.3" y="129.1">C1+</text>
<text x="229.3" y="131.7">V+</text>
<text x="236.6" y="130.6">2</text>
<text x="127.4" y="133.1">4</text>
<text x="127.4" y="135.6">5</text>
<text x="150.9" y="135.6">17</text>
<text x="150.9" y="133.1">18</text>
<text x="210.5" y="133.1">3</text>
<text x="216.3" y="134.2">C1-</text>
<text x="229.8" y="136.8">V-</text>
<text x="236.6" y="135.6">6</text>
<text x="127.4" y="138.2">6</text>
<text x="127.4" y="140.7">7</text>
<text x="150.9" y="140.7">15</text>
<text x="150.9" y="138.2">16</text>
<text x="210.5" y="138.2">4</text>
<text x="210.5" y="143.3">5</text>
<text x="216.3" y="139.3">C2+</text>
<text x="57.6" y="149.1">1</text>
<text x="98" y="149.3">1</text>
<text x="132.4" y="146.3" transform="rotate(-90 132.4 146.3)">8</text>
<text x="134.9" y="146.3" transform="rotate(-90 134.9 146.3)">9</text>
<text x="137.4" y="146.3" transform="rotate(-90 137.4 146.3)">10</text>
<text x="140" y="146.3" transform="rotate(-90 140 146.3)">11</text>
<text x="142.5" y="146.3" transform="rotate(-90 142.5 146.3)">12</text>
<text x="145.1" y="146.3" transform="rotate(-90 145.1 146.3)">13</text>
<text x="147.6" y="146.3" transform="rotate(-90 147.6 146.3)">14</text>
<text x="209.3" y="148.3">11</text>
<text x="216.3" y="144.4">C2-</text>
<text x="216.3" y="149.4">T1IN</text>
<text x="225" y="149.4">T1OUT</text>
<text x="236.6" y="148.3">14</text>
<text x="209.3" y="150.9">10</text>
<text x="209.3" y="153.4">12</text>
<text x="210.5" y="155.9">9</text>
<text x="216.3" y="152">T2IN</text>
<text x="216.3" y="154.5">R1OUT</text>
<text x="225" y="152">T2OUT</text>
<text x="227.1" y="154.5">R1IN</text>
<text x="236.6" y="150.9">7</text>
<text x="236.6" y="153.4">13</text>
<text x="236.6" y="155.9">8</text>
<text x="216.3" y="157.1">R2OUT</text>
<text x="227.1" y="157.1">R2IN</text>
<text x="57.6" y="166.9">1</text>
<text x="98" y="167.1">1</text>
</g>
<g font-size="1.8" fill="#808080">
<text x="45.6" y="27.4">LM340MP-05</text>
<text x="95.9" y="27.4">LM340MP-05</text>
<text x="146.4" y="26.3">5V_OUT</text>
<text x="157.1" y="26.8" transform="rotate(-90 157.1 26.8)">D3</text>
<text x="182" y="26.3">5V_OUT</text>
<text x="187.3" y="26.8" transform="rotate(-90 187.3 26.8)">D5</text>
<text x="217.5" y="28.8">5V_OUT</text>
<text x="222.9" y="29.3" transform="rotate(-90 222.9 29.3)">D7</text>
<text x="253.1" y="28.8">5V_OUT</text>
<text x="258.4" y="29.3" transform="rotate(-90 258.4 29.3)">D9</text>
<text x="37.3" y="32.8">0.33uF</text>
<text x="37.5" y="30.6">RAW</text>
<text x="40.6" y="35.8">C1</text>
<text x="60.3" y="30.6">5V</text>
<text x="86.6" y="33">0.33uF</text>
<text x="88.5" y="30.6">5V</text>
<text x="112.7" y="33">C3</text>
<text x="114.4" y="30.4">3V3</text>
<text x="142.7" y="35.7">GND</text>
<text x="144.4" y="34.4">10K</text>
<text x="144.7" y="30.6">R1</text>
<text x="163.4" y="31.9">ADC1</text>
<text x="178.3" y="35.7">GND</text>
<text x="180" y="34.4">10K</text>
<text x="180.2" y="30.6">R3</text>
<text x="199" y="31.9">ADC1</text>
<text x="215.8" y="33.2">R5</text>
<text x="234.6" y="34.4">ADC1</text>
<text x="251.3" y="33.2">R7</text>
<text x="270.1" y="34.4">ADC1</text>
<text x="45.6" y="36.1">U1</text>
<text x="53.5" y="37">GND</text>
<text x="89.8" y="36.1">C2</text>
<text x="95.9" y="36.1">U2</text>
<text x="102.7" y="41.9" transform="rotate(-90 102.7 41.9)">GND</text>
<text x="112.7" y="36.1">0.33uF</text>
<text x="139.4" y="38.9">A1</text>
<text x="154.6" y="37.7">D4</text>
<text x="159.1" y="38.1" transform="rotate(-90 159.1 38.1)">20K</text>
<text x="162.9" y="37.4" transform="rotate(-90 162.9 37.4)">R2</text>
<text x="175" y="38.9">A2</text>
<text x="189.9" y="37.7">D6</text>
<text x="195.2" y="39.6" transform="rotate(-90 195.2 39.6)">20K</text>
<text x="199" y="39" transform="rotate(-90 199 39)">R4</text>
<text x="210.5" y="41.4">A3</text>
<text x="213.8" y="38.2">GND</text>
<text x="215.5" y="37">10K</text>
<text x="226.9" y="40.5">D</text>
<text x="227.4" y="40.6" transform="rotate(-90 227.4 40.6)">20K</text>
<text x="228.2" y="40.5">8</text>
<text x="231.2" y="40" transform="rotate(-90 231.2 40)">R6</text>
<text x="246.1" y="41.4">A4</text>
<text x="249.4" y="38.2">GND</text>
<text x="251.1" y="37">10K</text>
<text x="262.5" y="40.5">D</text>
<text x="263" y="40.6" transform="rotate(-90 263 40.6)">20K</text>
<text x="263.8" y="40.5">10</text>
<text x="266.8" y="40" transform="rotate(-90 266.8 40)">R8</text>
<text x="163.2" y="42.3">GND</text>
<text x="198.7" y="42.3">GND</text>
<text x="234.3" y="44.8">GND</text>
<text x="269.9" y="44.8">GND</text>
<text x="37.6" y="53.4">PAD1</text>
<text x="44.2" y="53.6">1A</text>
<text x="48.4" y="51.4" transform="rotate(-90 48.4 51.4)">RAW</text>
<text x="144.7" y="53.5">R9</text>
<text x="146.4" y="49.1">5V_OUT</text>
<text x="156.8" y="49.7" transform="rotate(-90 156.8 49.7)">D11</text>
<text x="180.2" y="53.5">R11</text>
<text x="182" y="49.1">5V_OUT</text>
<text x="192.1" y="49.7" transform="rotate(-90 192.1 49.7)">D13</text>
<text x="217.5" y="51.7">5V_OUT</text>
<text x="227.4" y="52.2" transform="rotate(-90 227.4 52.2)">D15</text>
<text x="253.1" y="51.7">5V_OUT</text>
<text x="263.8" y="52.2" transform="rotate(-90 263.8 52.2)">D17</text>
<text x="37.6" y="60">PAD2</text>
<text x="43" y="57.1">FU1</text>
<text x="88" y="56.5">5V</text>
<text x="96.9" y="55.4">MF-SMDF050</text>
<text x="104.7" y="58.9">FU2</text>
<text x="113.2" y="56.5">5V_OUT</text>
<text x="142.7" y="58.5">GND</text>
<text x="144.4" y="57.3">10K</text>
<text x="163.4" y="54.7">ADC1</text>
<text x="178.3" y="58.5">GND</text>
<text x="180" y="57.3">10K</text>
<text x="199" y="54.7">ADC1</text>
<text x="215.5" y="59.8">10K</text>
<text x="215.8" y="56">R13</text>
<text x="234.6" y="57.3">ADC1</text>
<text x="251.1" y="59.8">10K</text>
<text x="251.3" y="56">R15</text>
<text x="270.1" y="57.3">ADC1</text>
<text x="46.5" y="60.1" transform="rotate(-90 46.5 60.1)">D1</text>
<text x="87.5" y="61.6">GND</text>
<text x="96.5" y="60.3" transform="rotate(-90 96.5 60.3)">D2</text>
<text x="113.2" y="61.6">GND</text>
<text x="139.4" y="61.7">A5</text>
<text x="153.3" y="60.8">D12</text>
<text x="158.9" y="60.9" transform="rotate(-90 158.9 60.9)">20K</text>
<text x="162.7" y="61.3" transform="rotate(-90 162.7 61.3)">R10</text>
<text x="163.2" y="65.1">GND</text>
<text x="175" y="61.7">A6</text>
<text x="189.6" y="61.1">D14</text>
<text x="194.9" y="60.9" transform="rotate(-90 194.9 60.9)">20K</text>
<text x="198.7" y="61.3" transform="rotate(-90 198.7 61.3)">R12</text>
<text x="198.7" y="65.1">GND</text>
<text x="210.5" y="64.3">A7</text>
<text x="213.8" y="61.1">GND</text>
<text x="225.2" y="63.4">D16</text>
<text x="230.5" y="63.5" transform="rotate(-90 230.5 63.5)">20K</text>
<text x="234.3" y="63.8" transform="rotate(-90 234.3 63.8)">R14</text>
<text x="246.1" y="64.3">A8</text>
<text x="249.4" y="61.1">GND</text>
<text x="260.7" y="63.1">D18</text>
<text x="266.3" y="63.5" transform="rotate(-90 266.3 63.5)">20K</text>
<text x="270.1" y="63.8" transform="rotate(-90 270.1 63.8)">R16</text>
<text x="234.3" y="67.7">GND</text>
<text x="269.9" y="67.7">GND</text>
<text x="47.1" y="83.4">D20</text>
<text x="87.5" y="82.9">D22</text>
<text x="36.8" y="88.7">R17</text>
<text x="37.1" y="84.9">47K</text>
<text x="47.1" y="89.5">D19</text>
<text x="49.7" y="86.2">IN2</text>
<text x="77.1" y="88.5">R18</text>
<text x="77.5" y="84.7">47K</text>
<text x="87.5" y="89.3">D21</text>
<text x="90.6" y="86">IN2</text>
<text x="119.8" y="87.5">MCLR</text>
<text x="30.7" y="90.7">I1</text>
<text x="71" y="90.4">I2</text>
<text x="119.5" y="92.1">PGC1</text>
<text x="154.3" y="90.3" transform="rotate(-90 154.3 90.3)">3V3</text>
<text x="45.9" y="97.5" transform="rotate(-90 45.9 97.5)">GND</text>
<text x="86.2" y="97.3" transform="rotate(-90 86.2 97.3)">GND</text>
<text x="119.5" y="101.5">3V3</text>
<text x="119.5" y="96.4">PGD1</text>
<text x="129.2" y="101.5">MCLR</text>
<text x="144.7" y="100.2">R35</text>
<text x="153.1" y="99.2" transform="rotate(-90 153.1 99.2)">R36</text>
<text x="156.8" y="99.4" transform="rotate(-90 156.8 99.4)">10K</text>
<text x="119.8" y="106">GND</text>
<text x="140.1" y="106.3">3V3</text>
<text x="144.4" y="104">1K</text>
<text x="154.6" y="105.6">C19</text>
<text x="25.5" y="111.9">5V_OUT</text>
<text x="37.2" y="110.6">R19</text>
<text x="54.5" y="108.7">O1</text>
<text x="65.9" y="112.1">5V_OUT</text>
<text x="77.6" y="110.9">R21</text>
<text x="94.9" y="108.9">O2</text>
<text x="140.7" y="111.6" transform="rotate(-90 140.7 111.6)">C16</text>
<text x="143.8" y="111.6" transform="rotate(-90 143.8 111.6)">0.1uF</text>
<text x="145.9" y="111.6">GND</text>
<text x="154.6" y="108.7">0.1uF</text>
<text x="25.5" y="116.9">OUT1</text>
<text x="32.7" y="119.5">1K</text>
<text x="32.9" y="115.7">R20</text>
<text x="37" y="114.4">1K</text>
<text x="45.6" y="116.4">T1</text>
<text x="53.2" y="117.7">D23</text>
<text x="65.9" y="117.2">OUT1</text>
<text x="73" y="119.7">1K</text>
<text x="73.3" y="116">R22</text>
<text x="77.4" y="114.7">1K</text>
<text x="86" y="116.7">T2</text>
<text x="93.6" y="118">D24</text>
<text x="132.7" y="115.7" transform="rotate(-90 132.7 115.7)">ADC8</text>
<text x="135.3" y="115.7" transform="rotate(-90 135.3 115.7)">ADC7</text>
<text x="145.4" y="115.7" transform="rotate(-90 145.4 115.7)">RX</text>
<text x="148" y="115.7" transform="rotate(-90 148 115.7)">TX</text>
<text x="155.6" y="114.8" transform="rotate(-90 155.6 114.8)">GND</text>
<text x="54.2" y="122">GND</text>
<text x="94.6" y="122.3">GND</text>
<text x="120" y="125.8">PGD1</text>
<text x="158.1" y="125.8">ADC6</text>
<text x="25.5" y="129.6">5V_OUT</text>
<text x="37.2" y="128.4">R23</text>
<text x="54.5" y="126.5">O3</text>
<text x="65.9" y="129.9">5V_OUT</text>
<text x="77.6" y="128.7">R25</text>
<text x="94.9" y="126.7">O4</text>
<text x="120" y="130.9">ADC1</text>
<text x="120" y="128.4">PGC1</text>
<text x="158.1" y="130.9">IN2</text>
<text x="158.1" y="128.4">ADC5</text>
<text x="239.6" y="127">C14</text>
<text x="25.5" y="134.7">OUT1</text>
<text x="32.7" y="137.3">1K</text>
<text x="32.9" y="133.5">R24</text>
<text x="37" y="132.2">1K</text>
<text x="45.6" y="134.2">T3</text>
<text x="53.2" y="135.5">D25</text>
<text x="65.9" y="135">OUT1</text>
<text x="73" y="137.5">1K</text>
<text x="73.3" y="133.7">R26</text>
<text x="77.4" y="132.4">1K</text>
<text x="86" y="134.5">T4</text>
<text x="93.6" y="135.7">D26</text>
<text x="120" y="133.4">ADC2</text>
<text x="120" y="136">VSS</text>
<text x="158.1" y="133.4">IN1</text>
<text x="168" y="136">GND</text>
<text x="205.4" y="133.1">C12</text>
<text x="54.2" y="139.8">GND</text>
<text x="94.6" y="140.1">GND</text>
<text x="120" y="138.5">ADC3</text>
<text x="120" y="141.1">ADC4</text>
<text x="158.1" y="141.1">OUT7</text>
<text x="158.1" y="138.5">OUT8</text>
<text x="163.8" y="140.3" transform="rotate(-90 163.8 140.3)">10uF</text>
<text x="166.9" y="139.5" transform="rotate(-90 166.9 139.5)">C17</text>
<text x="205.4" y="143.2">C13</text>
<text x="239.6" y="138.1">C15</text>
<text x="25.8" y="149.4">5V_OUT</text>
<text x="37.5" y="148.2">R27</text>
<text x="54.8" y="146.3">O5</text>
<text x="66.2" y="149.7">5V_OUT</text>
<text x="77.9" y="148.5">R29</text>
<text x="95.1" y="146.5">O6</text>
<text x="25.8" y="154.5">OUT1</text>
<text x="33.2" y="153.3">R28</text>
<text x="37.2" y="152">1K</text>
<text x="45.9" y="154">T5</text>
<text x="53.5" y="155.3">D27</text>
<text x="66.2" y="154.8">OUT1</text>
<text x="73.5" y="153.5">R30</text>
<text x="77.6" y="152.2">1K</text>
<text x="86.2" y="154.3">T6</text>
<text x="93.9" y="155.5">D28</text>
<text x="132.7" y="153.8" transform="rotate(-90 132.7 153.8)">OUT1</text>
<text x="135.3" y="153.8" transform="rotate(-90 135.3 153.8)">OUT2</text>
<text x="140.3" y="153.8" transform="rotate(-90 140.3 153.8)">OUT3</text>
<text x="142.9" y="153.8" transform="rotate(-90 142.9 153.8)">OUT4</text>
<text x="145.4" y="153.8" transform="rotate(-90 145.4 153.8)">OUT5</text>
<text x="148" y="153.8" transform="rotate(-90 148 153.8)">OUT6</text>
<text x="32.9" y="157.1">1K</text>
<text x="54.5" y="159.6">GND</text>
<text x="73.3" y="157.3">1K</text>
<text x="94.9" y="159.9">GND</text>
<text x="131.4" y="159.1">3V3</text>
<text x="143.1" y="159.1">GND</text>
<text x="25.8" y="167.2">5V_OUT</text>
<text x="37.5" y="166">R31</text>
<text x="54.8" y="164">O7</text>
<text x="66.2" y="167.5">5V_OUT</text>
<text x="77.9" y="166.2">R33</text>
<text x="95.1" y="164.3">O8</text>
<text x="138.2" y="163.9" transform="rotate(-90 138.2 163.9)">0.1uF</text>
<text x="141.2" y="162.6" transform="rotate(-90 141.2 162.6)">C18</text>
<text x="25.8" y="172.3">OUT1</text>
<text x="33.2" y="171.1">R32</text>
<text x="37.2" y="169.8">1K</text>
<text x="45.9" y="171.8">T7</text>
<text x="53.5" y="173.1">D29</text>
<text x="66.2" y="172.6">OUT1</text>
<text x="73.5" y="171.3">R34</text>
<text x="77.6" y="170">1K</text>
<text x="86.2" y="172">T8</text>
<text x="93.9" y="173.3">D30</text>
<text x="32.9" y="174.8">1K</text>
<text x="54.5" y="177.4">GND</text>
<text x="73.3" y="175.1">1K</text>
<text x="94.9" y="177.6">GND</text>
</g>
<g font-size="1.8" fill="#800000">
<text x="138" y="128.4">U3</text>
<text x="131.4" y="138.5">PIC32MM0064GPL028</text>
</g>
</svg>
